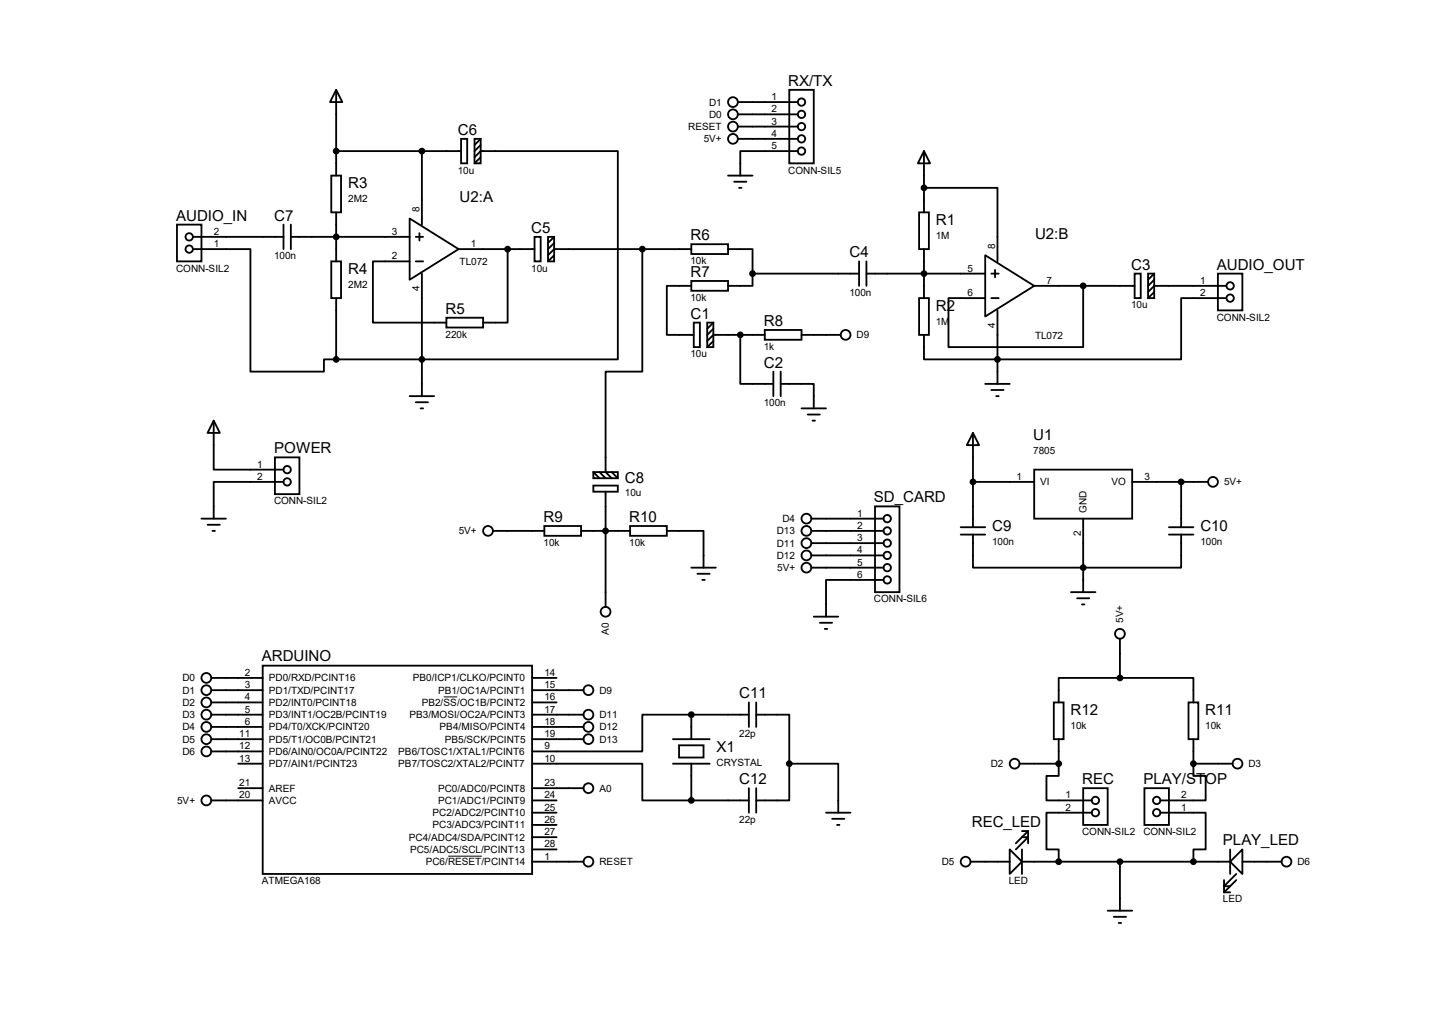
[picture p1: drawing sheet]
<svg xmlns="http://www.w3.org/2000/svg" width="297mm" height="210mm" viewBox="0 0 297 210" stroke-linecap="round" stroke-linejoin="round" font-family="sans-serif">
<g fill="none" stroke="#000" stroke-width=".38">
<path d="M69.7 18.6l1.3 2.6h-2.5zM69.7 18.6v17.8M163.7 18.6h5.1v15.3h-5.1zM68.7 36.4h2v7.6h-2zM69.7 31.3h25.9M87.5 31.3v15.3M95.6 28.8h1.3v5.1h-1.3zM98.4 28.8h1.3v5.1h-1.3zM98.4 32.6l1.3-1.3h28.4v43.2h-58.4M99.7 28.8l-1.3 1.3M99.7 30.1l-1.3 1.2M99.7 32.6l-1.3 1.3"/>
<path d="M151 36.4h5.1M152.3 37.7h2.5M153 28.8h12.5M153 26.2h12.5M153 23.7h12.5M153 21.2h12.5M153.3 38.9h.5M165.5 31.3h-12v5.1M191.6 31.3l1.3 2.6h-2.5zM191.6 38.9h15.3v15.3M191.6 31.3v12.7M36.7 46.6h5.1v7.6h-5.1z"/>
<path d="M40 51.6h11.9v25.4h15.3v-2.5h2.5M40 49.1h18.8M58.8 46.6v5M60.3 49.1h24.7M60.3 46.6v5M68.7 54.2h2v7.6h-2zM69.7 44v10.2M85 45.3l10.1 6.3-10.1 6.4zM85 54.2h-7.7v12.7h15.3M86.2 49.1h1.6M86.2 54.2h1.6M87 48.3v1.6"/>
<path d="M87.5 56.7v25.4M95.1 51.6h15.8M105.3 51.6v15.3h-5.1M110.9 49.1h1.2v5.1h-1.2zM113.7 49.1h1.2v5.1h-1.2zM114.9 49.1l-1.2 1.3M114.9 50.4l-1.2 1.2M114.9 52.9l-1.2 1.3M133.2 51.6v25.4h-7.6v20.9l1.3 1.2M143.4 50.6h7.6v2.1h-7.6zM143.4 58.3h7.6v2h-7.6zM143.4 59.3h-5.1v10.1h5.6"/>
<path d="M143.4 51.6h-28.5l-1.2 1.3M151 51.6h5.1v5.1M156.1 56.7v2.6h-5.1M156.1 56.7h22.1M178.2 54.2v5.1M179.7 56.7h24.6M179.7 54.2v5.1M190.6 44h2.1v7.6h-2.1zM191.6 51.6v10.2M204.3 52.9l10.2 6.4-10.2 6.3zM205.6 56.7h1.5M206.4 56v1.5"/>
<path d="M214.5 59.3h20.8M224.7 59.3v12.7h-28v-10.2h7.6M235.3 56.7h1.3v5.1h-1.3zM238.1 56.7h1.3v5.1h-1.3zM239.4 56.7l-1.3 1.3M239.4 58l-1.3 1.3M252.6 56.7h5.1v7.6h-5.1zM254.4 59.3h-15l-1.3 1.2M69.7 61.8v12.7M92.6 65.9h7.6v2h-7.6zM143.9 66.9h1.3v5.1h-1.3zM146.7 66.9h1.3v5.1h-1.3z"/>
<path d="M148 66.9l-1.3 1.3M148 68.2l-1.3 1.2M148 70.7l-1.3 1.3M153.5 69.4v10.2h6.9M158.6 68.4h7.6v2h-7.6zM158.6 69.4h-10.6l-1.3 1.3M160.4 77v5.1M161.9 79.6h6.9v5.1M161.9 77v5.1M166.2 69.4h8.2M190.6 61.8h2.1v7.6h-2.1zM204.3 79.6h5.1"/>
<path d="M205.6 61.8h1.5M206.9 64.3v15.3M239.4 60.5l-1.3 1.3M254.4 61.8h-9.4v12.7h-53.4v-5.1M44.3 87.2l1.3 2.5h-2.5zM44.3 87.2v10.2h14.5M57 94.8h5.1v7.6h-5.1zM58.8 99.9h-14.5v7.6M85 82.1h5M86.2 83.4h2.6M87.2 84.7h.6M123.1 97.9h5v1.2h-5z"/>
<path d="M123.1 97.9l1.2 1.2M124.3 97.9l1.3 1.2M126.9 97.9l1.2 1.2M166.2 84.7h5.1M167.5 85.9h2.6M168.5 87.2h.5M201.8 89.7l1.3 2.6h-2.6zM201.8 99.9h12.7M201.8 89.7v19.6M205.6 80.9h2.6M206.6 82.1h.5M214.5 97.4h20.3v10.1h-20.3z"/>
<path d="M234.8 99.9h15.8M245 99.9v9.4M41.8 107.5h5.1M43.1 108.8h2.5M44.1 110.1h.5M102.2 110.1h10.7M112.9 109.1h7.6v2h-7.6zM120.5 110.1h10.2M123.1 100.7h5v1.2h-5zM125.6 101.9v23.9M130.7 109.1h7.6v2h-7.6zM138.3 110.1h7.6v7.6"/>
<path d="M143.4 117.7h5.1M144.7 119h2.5M168.3 110.1h15M168.3 117.7h15M168.3 115.1h15M168.3 112.6h15M168.3 107.5h15M181.5 105h5.1v17.8h-5.1zM199.3 109.3h5M199.3 110.8h5M201.8 110.8v6.9h43.2v-6.9M224.7 107.5v15.3"/>
<path d="M242.4 109.3h5.1M242.4 110.8h5.1M54.5 138h55.9v43.2h-55.9zM145.7 120.2h.5M168.8 127.8h5.1M170.1 129.1h2.5M171.1 130.4h.5M183.3 120.2h-12v7.6M222.1 122.8h5.1M223.4 124h2.5M224.4 125.3h.5M232.3 132.4v8.1"/>
<path d="M43.8 145.6h10.7M43.8 148.2h10.7M43.8 153.2h10.7M43.8 155.8h10.7M43.8 143.1h10.7M43.8 150.7h10.7M43.8 140.5h10.7M49.4 158.3h5.1M110.4 158.3h22.8v7.6h10.2M110.4 145.6h5M110.4 148.2h10.6M110.4 153.2h10.6"/>
<path d="M110.4 143.1h10.6M110.4 150.7h10.6M110.4 140.5h5M139.6 158.3h7.6M139.6 153.2h7.6M140.8 154.5h5.1v2.6h-5.1zM143.4 148.2h-10.2v7.6h-22.8M143.4 148.2h11.9M143.4 148.2v5M143.4 158.3v7.6M155.3 145.6v5.1M156.8 148.2h6.9v10.1"/>
<path d="M156.8 145.6v5.1M163.7 158.3v7.6h-6.9M163.7 158.3h10.2v10.2M211.5 158.3h8.1M218.6 145.6h2v7.6h-2zM219.6 158.3v2.6h-2.6v5h9.4M219.6 153.2v5.1M232.3 140.5h-12.7v5.1M232.3 140.5h15.2v5.1M246.5 145.6h2v7.6h-2zM247.5 158.3v2.6h2.6v5h-9.4M247.5 158.3h8.2"/>
<path d="M247.5 153.2v5.1M43.8 165.9h10.7M49.4 163.4h5.1M110.4 178.6h10.6M110.4 163.4h10.6M110.4 165.9h5M110.4 173.6h5M110.4 176.1h5M110.4 171h5M110.4 168.5h5M143.4 165.9h11.9M155.3 163.4v5.1"/>
<path d="M156.8 163.4v5.1M171.3 168.5h5.1M172.6 169.8h2.5M173.6 171h.5M201.3 178.6h8.1M209.4 176.1l2.6 2.5-2.6 2.6zM212 178.6h43.1M212 176.1v5.1M212 173.6h1.2l-2.5 2.5M212 172.3h1.2M213.2 172.3l-2.5 2.5M213.2 172.3v2.5"/>
<path d="M224.7 163.4h5v7.6h-5zM226.4 168.5h-9.4v7.6h2.6v2.5M232.3 178.6v10.2M237.4 163.4h5v7.6h-5zM240.7 168.5h9.4v7.6h-2.6v2.5M255.1 176.1v5.1M257.7 176.1v5.1l-2.6-2.6zM257.7 178.6h8.1M229.7 188.8h5.1M231 190.1h2.6M232 191.3h.5M253.9 185h1.2"/>
<path d="M253.9 182.5v2.5M256.4 181.2l-2.5 2.5h1.2M256.4 182.5l-2.5 2.5"/>
<circle cx="152" cy="21.2" r="1.02"/>
<circle cx="152" cy="26.2" r="1.02"/>
<circle cx="152" cy="28.8" r="1.02"/>
<circle cx="152" cy="23.7" r="1.02"/>
<circle cx="166.2" cy="31.3" r=".76"/>
<circle cx="166.2" cy="26.2" r=".76"/>
<circle cx="166.2" cy="23.7" r=".76"/>
<circle cx="166.2" cy="28.8" r=".76"/>
<circle cx="166.2" cy="21.2" r=".76"/>
<circle cx="39.2" cy="51.6" r=".76"/>
<circle cx="39.2" cy="49.1" r=".76"/>
<circle cx="255.1" cy="59.3" r=".76"/>
<circle cx="175.4" cy="69.4" r="1.02"/>
<circle cx="255.1" cy="61.8" r=".76"/>
<circle cx="59.6" cy="99.9" r=".76"/>
<circle cx="59.6" cy="97.4" r=".76"/>
<circle cx="251.6" cy="99.9" r="1.02"/>
<circle cx="101.2" cy="110.1" r="1.02"/>
<circle cx="167.3" cy="107.5" r="1.02"/>
<circle cx="167.3" cy="110.1" r="1.02"/>
<circle cx="167.3" cy="115.1" r="1.02"/>
<circle cx="167.3" cy="117.7" r="1.02"/>
<circle cx="167.3" cy="112.6" r="1.02"/>
<circle cx="184" cy="117.7" r=".76"/>
<circle cx="184" cy="112.6" r=".76"/>
<circle cx="184" cy="107.5" r=".76"/>
<circle cx="184" cy="115.1" r=".76"/>
<circle cx="184" cy="110.1" r=".76"/>
<circle cx="125.6" cy="126.8" r="1.02"/>
<circle cx="184" cy="120.2" r=".76"/>
<circle cx="232.3" cy="131.4" r="1.02"/>
<circle cx="42.8" cy="150.7" r="1.02"/>
<circle cx="42.8" cy="145.6" r="1.02"/>
<circle cx="42.8" cy="153.2" r="1.02"/>
<circle cx="42.8" cy="140.5" r="1.02"/>
<circle cx="42.8" cy="148.2" r="1.02"/>
<circle cx="42.8" cy="143.1" r="1.02"/>
<circle cx="42.8" cy="155.8" r="1.02"/>
<circle cx="122" cy="153.2" r="1.02"/>
<circle cx="122" cy="148.2" r="1.02"/>
<circle cx="122" cy="150.7" r="1.02"/>
<circle cx="122" cy="143.1" r="1.02"/>
<circle cx="210.4" cy="158.3" r="1.02"/>
<circle cx="256.7" cy="158.3" r="1.02"/>
<circle cx="42.8" cy="165.9" r="1.02"/>
<circle cx="122" cy="178.6" r="1.02"/>
<circle cx="122" cy="163.4" r="1.02"/>
<circle cx="200.3" cy="178.6" r="1.02"/>
<circle cx="227.2" cy="168.5" r=".76"/>
<circle cx="227.2" cy="165.9" r=".76"/>
<circle cx="239.9" cy="168.5" r=".76"/>
<circle cx="239.9" cy="165.9" r=".76"/>
<circle cx="266.8" cy="178.6" r="1.02"/>
</g>
<g fill="#000" stroke="#000" stroke-width=".38">
<circle cx="69.7" cy="31.3" r=".51"/>
<circle cx="87.5" cy="31.3" r=".51"/>
<circle cx="191.6" cy="38.9" r=".51"/>
<circle cx="69.7" cy="49.1" r=".51"/>
<circle cx="105.3" cy="51.6" r=".51"/>
<circle cx="133.2" cy="51.6" r=".51"/>
<circle cx="156.1" cy="56.7" r=".51"/>
<circle cx="191.6" cy="56.7" r=".51"/>
<circle cx="224.7" cy="59.3" r=".51"/>
<circle cx="69.7" cy="74.5" r=".51"/>
<circle cx="87.5" cy="74.5" r=".51"/>
<circle cx="153.5" cy="69.4" r=".51"/>
<circle cx="206.9" cy="74.5" r=".51"/>
<circle cx="201.8" cy="99.9" r=".51"/>
<circle cx="245" cy="99.9" r=".51"/>
<circle cx="125.6" cy="110.1" r=".51"/>
<circle cx="224.7" cy="117.7" r=".51"/>
<circle cx="143.4" cy="148.2" r=".51"/>
<circle cx="163.7" cy="158.3" r=".51"/>
<circle cx="219.6" cy="158.3" r=".51"/>
<circle cx="232.3" cy="140.5" r=".51"/>
<circle cx="247.5" cy="158.3" r=".51"/>
<circle cx="143.4" cy="165.9" r=".51"/>
<circle cx="219.6" cy="178.6" r=".51"/>
<circle cx="232.3" cy="178.6" r=".51"/>
<circle cx="247.5" cy="178.6" r=".51"/>
</g>
<path d="M92 144.5h2.8M93 177.5h6.9" fill="none" stroke="#000" stroke-width=".21"/>
<g font-size="3.1">
<text x="163.5" y="17.8">RX/TX</text>
<text x="95" y="27.9">C6</text>
<text x="72.2" y="39.1">R3</text>
<text x="95.3" y="41.9">U2:A</text>
<text x="36.5" y="45.7">AUDIO_IN</text>
<text x="56.9" y="45.7">C7</text>
<text x="194.1" y="46.7">R1</text>
<text x="110.2" y="48.3">C5</text>
<text x="143.2" y="49.8">R6</text>
<text x="176.2" y="53.3">C4</text>
<text x="214.7" y="49.5">U2:B</text>
<text x="72.2" y="56.9">R4</text>
<text x="143.2" y="57.4">R7</text>
<text x="234.6" y="55.9">C3</text>
<text x="252.4" y="55.9">AUDIO_OUT</text>
<text x="92.4" y="65">R5</text>
<text x="194.1" y="64.5">R2</text>
<text x="143.2" y="66">C1</text>
<text x="158.4" y="67.6">R8</text>
<text x="158.4" y="76.2">C2</text>
<text x="56.9" y="94">POWER</text>
<text x="214.3" y="91.1">U1</text>
<text x="129.6" y="100">C8</text>
<text x="181.3" y="104.1">SD_CARD</text>
<text x="112.7" y="108.2">R9</text>
<text x="130.5" y="108.2">R10</text>
<text x="205.8" y="110.2">C9</text>
<text x="249" y="110.2">C10</text>
<text x="54.3" y="137.1">ARDUINO</text>
<text x="153.3" y="144.7">C11</text>
<text x="222" y="148.3">R12</text>
<text x="250" y="148.3">R11</text>
<text x="148.6" y="155.9">X1</text>
<text x="153.3" y="162.5">C12</text>
<text x="224.5" y="162.5">REC</text>
<text x="237.2" y="162.5">PLAY/STOP</text>
<text x="201.6" y="171.4">REC_LED</text>
<text x="253.7" y="175.2">PLAY_LED</text>
</g>
<g font-size="2.1">
<text x="147.1" y="21.9">D1</text>
<text x="160" y="20.7">1</text>
<text x="160" y="23.3">2</text>
<text x="142.7" y="27">RESET</text>
<text x="146" y="29.5">5V+</text>
<text x="147.1" y="24.4">D0</text>
<text x="160" y="25.8">3</text>
<text x="160" y="28.4">4</text>
<text x="95" y="36">10u</text>
<text x="160" y="30.9">5</text>
<text x="163.5" y="36">CONN-SIL5</text>
<text x="72.2" y="42">2M2</text>
<text x="87" y="44" transform="rotate(-90 87 44)">8</text>
<text x="44.3" y="51.2">1</text>
<text x="44.3" y="48.7">2</text>
<text x="56.9" y="53.8">100n</text>
<text x="81.3" y="48.7">3</text>
<text x="81.3" y="53.8">2</text>
<text x="97.7" y="51.2">1</text>
<text x="194.1" y="49.6">1M</text>
<text x="206.4" y="51.6" transform="rotate(-90 206.4 51.6)">8</text>
<text x="36.5" y="56.3">CONN-SIL2</text>
<text x="72.2" y="59.7">2M2</text>
<text x="95.3" y="55">TL072</text>
<text x="110.2" y="56.3">10u</text>
<text x="143.2" y="54.8">10k</text>
<text x="200.7" y="56.3">5</text>
<text x="217" y="58.8">7</text>
<text x="248.9" y="58.8">1</text>
<text x="87" y="60.4" transform="rotate(-90 87 60.4)">4</text>
<text x="143.2" y="62.4">10k</text>
<text x="176.2" y="61.4">100n</text>
<text x="200.7" y="61.4">6</text>
<text x="234.6" y="63.9">10u</text>
<text x="248.9" y="61.4">2</text>
<text x="92.4" y="70">220k</text>
<text x="177.7" y="70.1">D9</text>
<text x="194.1" y="67.4">1M</text>
<text x="206.4" y="68" transform="rotate(-90 206.4 68)">4</text>
<text x="214.7" y="70.3">TL072</text>
<text x="252.4" y="66.5">CONN-SIL2</text>
<text x="143.2" y="74.1">10u</text>
<text x="158.4" y="72.6">1k</text>
<text x="158.4" y="84.2">100n</text>
<text x="214.3" y="94">7805</text>
<text x="53.3" y="96.9">1</text>
<text x="53.3" y="99.5">2</text>
<text x="210.8" y="99.5">1</text>
<text x="215.8" y="100.6">VI</text>
<text x="230.5" y="100.6">VO</text>
<text x="237.4" y="99.5">3</text>
<text x="253.9" y="100.6">5V+</text>
<text x="56.9" y="104.6">CONN-SIL2</text>
<text x="129.6" y="102.9">10u</text>
<text x="177.8" y="107.1">1</text>
<text x="225.3" y="106.3" transform="rotate(-90 225.3 106.3)">GND</text>
<text x="95.2" y="110.8">5V+</text>
<text x="112.7" y="113.2">10k</text>
<text x="130.5" y="113.2">10k</text>
<text x="161.1" y="110.8">D13</text>
<text x="161.1" y="113.3">D11</text>
<text x="162.3" y="108.2">D4</text>
<text x="177.8" y="109.6">2</text>
<text x="177.8" y="112.2">3</text>
<text x="205.8" y="113">100n</text>
<text x="224.2" y="111.2" transform="rotate(-90 224.2 111.2)">2</text>
<text x="249" y="113">100n</text>
<text x="161.1" y="115.9">D12</text>
<text x="161.2" y="118.4">5V+</text>
<text x="177.8" y="114.7">4</text>
<text x="177.8" y="117.3">5</text>
<text x="177.8" y="119.8">6</text>
<text x="181.3" y="124.8">CONN-SIL6</text>
<text x="126.3" y="131.7" transform="rotate(-90 126.3 131.7)">A0</text>
<text x="233" y="129.1" transform="rotate(-90 233 129.1)">5V+</text>
<text x="37.8" y="143.8">D1</text>
<text x="37.8" y="141.3">D0</text>
<text x="50.8" y="142.7">3</text>
<text x="50.8" y="140.1">2</text>
<text x="55.8" y="143.8">PD1/TXD/PCINT17</text>
<text x="55.8" y="141.3">PD0/RXD/PCINT16</text>
<text x="85.6" y="141.3">PB0/ICP1/CLKO/PCINT0</text>
<text x="90.8" y="143.8">PB1/OC1A/PCINT1</text>
<text x="112.9" y="140.1">14</text>
<text x="112.9" y="142.7">15</text>
<text x="124.3" y="143.8">D9</text>
<text x="37.8" y="146.3">D2</text>
<text x="37.8" y="148.9">D3</text>
<text x="50.8" y="147.7">5</text>
<text x="50.8" y="145.2">4</text>
<text x="55.8" y="148.9">PD3/INT1/OC2B/PCINT19</text>
<text x="55.8" y="146.3">PD2/INT0/PCINT18</text>
<text x="84.9" y="148.9">PB3/MOSI/OC2A/PCINT3</text>
<text x="87.5" y="146.3">PB2/SS/OC1B/PCINT2</text>
<text x="112.9" y="147.7">17</text>
<text x="112.9" y="145.2">16</text>
<text x="124.3" y="148.9">D11</text>
<text x="37.8" y="154">D5</text>
<text x="37.8" y="151.4">D4</text>
<text x="49.6" y="155.4">12</text>
<text x="49.6" y="152.8">11</text>
<text x="50.8" y="150.3">6</text>
<text x="55.8" y="154">PD5/T1/OC0B/PCINT21</text>
<text x="55.8" y="151.4">PD4/T0/XCK/PCINT20</text>
<text x="91.2" y="151.4">PB4/MISO/PCINT4</text>
<text x="92.2" y="154">PB5/SCK/PCINT5</text>
<text x="112.9" y="150.3">18</text>
<text x="112.9" y="152.8">19</text>
<text x="112.9" y="155.4">9</text>
<text x="124.3" y="151.4">D12</text>
<text x="124.3" y="154">D13</text>
<text x="153.3" y="152.8">22p</text>
<text x="222" y="151.1">10k</text>
<text x="250" y="151.1">10k</text>
<text x="37.8" y="156.5">D6</text>
<text x="49.6" y="157.9">13</text>
<text x="55.8" y="156.5">PD6/AIN0/OC0A/PCINT22</text>
<text x="55.8" y="159">PD7/AIN1/PCINT23</text>
<text x="82.6" y="159">PB7/TOSC2/XTAL2/PCINT7</text>
<text x="82.6" y="156.5">PB6/TOSC1/XTAL1/PCINT6</text>
<text x="112.9" y="157.9">10</text>
<text x="148.6" y="158.7">CRYSTAL</text>
<text x="205.5" y="159">D2</text>
<text x="259" y="159">D3</text>
<text x="36.7" y="166.7">5V+</text>
<text x="49.6" y="165.5">20</text>
<text x="49.6" y="163">21</text>
<text x="55.8" y="166.7">AVCC</text>
<text x="55.8" y="164.1">AREF</text>
<text x="90.8" y="166.7">PC1/ADC1/PCINT9</text>
<text x="90.8" y="164.1">PC0/ADC0/PCINT8</text>
<text x="112.9" y="165.5">24</text>
<text x="112.9" y="163">23</text>
<text x="124.3" y="164.1">A0</text>
<text x="221" y="165.5">1</text>
<text x="245" y="165.5">2</text>
<text x="89.7" y="171.7">PC3/ADC3/PCINT11</text>
<text x="89.7" y="169.2">PC2/ADC2/PCINT10</text>
<text x="112.9" y="173.1">27</text>
<text x="112.9" y="170.6">26</text>
<text x="112.9" y="168.1">25</text>
<text x="153.3" y="170.6">22p</text>
<text x="221" y="168.1">2</text>
<text x="224.5" y="173.1">CONN-SIL2</text>
<text x="237.2" y="173.1">CONN-SIL2</text>
<text x="245" y="168.1">1</text>
<text x="84.8" y="174.3">PC4/ADC4/SDA/PCINT12</text>
<text x="85" y="176.8">PC5/ADC5/SCL/PCINT13</text>
<text x="88.3" y="179.4">PC6/RESET/PCINT14</text>
<text x="112.9" y="178.2">1</text>
<text x="112.9" y="175.7">28</text>
<text x="124.3" y="179.4">RESET</text>
<text x="195.3" y="179.4">D5</text>
<text x="269.1" y="179.4">D6</text>
<text x="54.3" y="183.3">ATMEGA168</text>
<text x="209.2" y="183.3">LED</text>
<text x="253.7" y="187.1">LED</text>
</g>
</svg>
